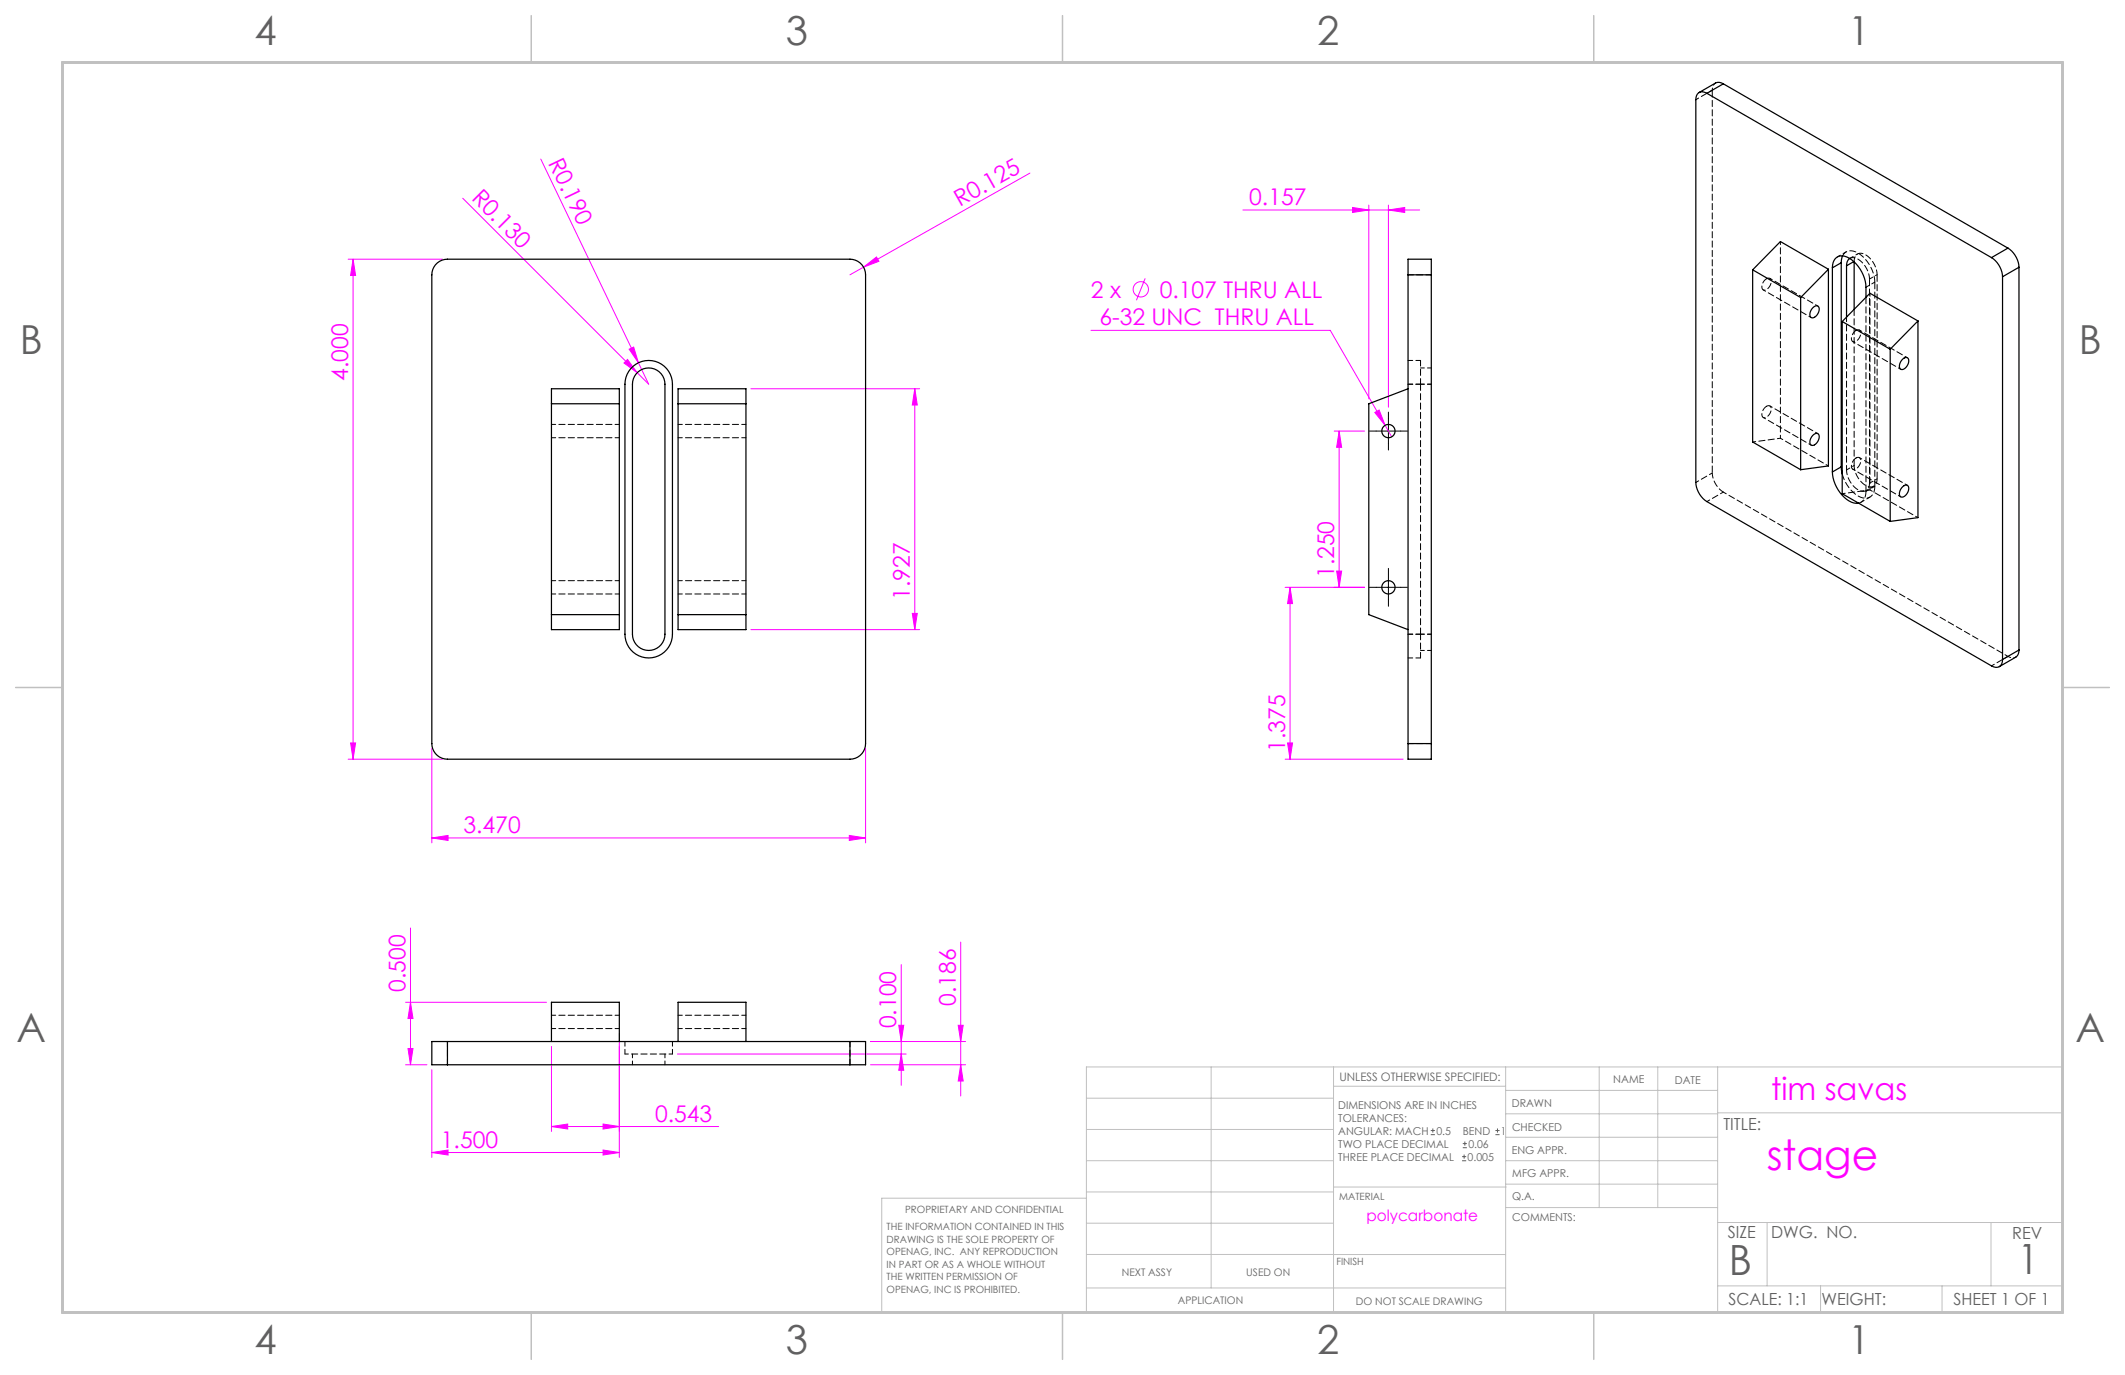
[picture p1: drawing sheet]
<svg xmlns="http://www.w3.org/2000/svg" width="432mm" height="279mm" viewBox="0 0 432 279" stroke-linecap="round" stroke-linejoin="round" font-family="sans-serif">
<g fill="none" stroke="#f0f" stroke-width=".2">
<path d="M109.9 32.3l21.9 45.8-2.3-2.4M209.3 35.2l-33.8 19.1M70.7 52.7h19.2M71.7 52.7v101.6M71.7 52.7l.6 3.3h-1.1zM94 40.3l35.5 35.4M175.5 54.3l2.6-2.1 .5 .9zM175.5 54.3l-2.8 1.5M232.7 56.6l-1.8 4.4M252.6 42.7h35.9M274.8 42.2l3.3 .5-3.3 .5zM278.1 41.7v39.3"/>
<path d="M282.1 42.7l3.3-.5v1zM282.1 41.7v41M126.8 73.8l.7-.8 2 2.7zM127.8 71l1-.5 .9 3.2zM152.6 79h34.3M185.9 79l.5 3.3h-1zM185.9 79v48.9M221.7 67.1h48.6l12.5 21.7M271.1 87.6h6.2M272.1 87.6l.5 3.3h-1zM272.1 87.6v31.7M279.4 83.8l.8-.5 1.3 3.1z"/>
<path d="M261.1 119.3h16.2M262.1 119.3l.5 3.3h-1zM262.1 119.3v35M271.6 116h1l-.5 3.3zM152.6 127.9h34.3M185.4 124.6h1l-.5 3.3zM70.7 154.3h19.2M71.2 151h1.1l-.6 3.3zM87.7 152.1v19.2M175.9 152.1v19.2M261.1 154.3h24M261.6 151h1l-.5 3.3z"/>
<path d="M87.7 170.3l3.3-.5v1zM87.7 170.3h88.2M172.6 169.8l3.3 .5-3.3 .5zM83.4 188.6v27.8M183.1 196v24.5M195.2 191.4v31.3M82.4 216.4h4.3M82.4 203.7h28.7M82.9 213.1h1l-.5 3.3zM83.4 203.7l.5 3.3h-1zM87.7 217.4v17.8M112.1 212.6v17.3"/>
<path d="M125.8 210v25.2M137.6 214.2h46.5M176.9 211.6h19.3M176.9 216.4h19.3M182.6 208.3h1l-.5 3.3zM183.1 214.2l.5 3.3h-1zM194.7 208.3h1l-.5 3.3zM195.2 216.4l.5 3.3h-1zM87.7 234.2l3.3-.5v1zM87.7 234.2h38.1M112.1 228.9l3.3-.5v1zM112.1 228.9h33.9"/>
<path d="M122.5 233.7l3.3 .5-3.3 .5zM122.5 228.4l3.3 .5-3.3 .5z"/>
<circle cx="231.8" cy="58.8" r="1.56"/>
</g>
<path d="M290.7 230.6h.9M290.7 229.7h.9M291.2 229.3v.8M297.1 235.9h.8M297.1 235h.8M297.2 233.2h.9M297.2 232.4h.9M297.5 234.6v.8M297.7 232v.8M303.9 230.6h.8M303.9 229.7h.8M304.3 229.3v.8" fill="none" stroke="#606060" stroke-width=".2"/>
<path d="M279.6 87.6h-1.3M282.1 85.1v-1.4M282.1 90.1v1.3M284.6 87.6h1.4M279.6 119.3h-1.3M282.1 116.8v-1.3M284.6 119.3h1.4M282.1 121.8v1.4" fill="none" stroke="#000" stroke-width=".2" stroke-dasharray="15.2 1.3 1.3 1.3"/>
<path d="M279.6 87.6h5M282.1 85.1v5M279.6 119.3h5M282.1 116.8v5" fill="none" stroke="#000" stroke-width=".2"/>
<g fill="none" stroke="#c0c0c0" stroke-width=".2">
<path d="M246.1 216.8v44.9M271 216.8v49.9M305.9 216.8v49.9M325 216.8v28.6M336.9 216.8v28.6M349 216.8v49.9M220.8 235.9h50.2M220.8 229.5h50.2M220.8 223.2h50.2M271 220.7h34.9M305.9 231.1h43.1M305.9 226.3h43.1"/>
<path d="M305.9 221.6h43.1M305.9 235.9h43.1M349 226.1h70.1M220.8 243.5h-41.6v23.2h239.9v-49.9h-198.3v49.9M220.8 254.9h85.1M220.8 248.6h50.2M220.8 242.2h50.2M271 241.2h35.1M305.9 240.6h43.1M306.1 245.4h42.9M349 248.4h70.1M359.1 248.4v12.9"/>
<path d="M404.6 248.4v12.9M220.8 261.7h85.1M349 261.3h70.1M369.9 261.3v5.4M394.6 261.3v5.4"/>
</g>
<path d="M107.9 3.2v9.5M215.9 3.2v9.5M323.8 3.2v9.5M3.2 139.7h9.5M419.1 139.7h9.5M107.9 266.7v9.5M215.9 266.7v9.5M323.8 266.7v9.5" fill="none" stroke="#c0c0c0" stroke-width=".3"/>
<path d="M12.7 12.7h406.4v254h-406.4z" fill="none" stroke="#c0c0c0" stroke-width=".6"/>
<g fill="#f0f">
<path d="M127.8 71l1-.5 .9 3.2z"/>
<path d="M126.8 73.8l.7-.8 2 2.7z"/>
<path d="M175.5 54.3l2.6-2.1 .5 .9z"/>
<path d="M282.1 42.7l3.3-.5v1zM274.8 42.2l3.3 .5-3.3 .5zM122.5 233.7l3.3 .5-3.3 .5zM87.7 234.2l3.3-.5v1z"/>
<path d="M87.7 170.3l3.3-.5v1zM172.6 169.8l3.3 .5-3.3 .5zM279.4 83.8l2.1 2.6-1.3-3.1zM112.1 228.9l3.3-.5v1zM122.5 228.4l3.3 .5-3.3 .5z"/>
<path d="M71.2 151h1.1l-.6 3.3zM71.7 52.7l.6 3.3h-1.1zM183.1 214.2l.5 3.3h-1zM182.6 208.3h1l-.5 3.3zM195.2 216.4l.5 3.3h-1zM194.7 208.3h1l-.5 3.3z"/>
<path d="M185.9 79l.5 3.3h-1zM185.4 124.6h1l-.5 3.3zM272.1 87.6l.5 3.3h-1zM271.6 116h1l-.5 3.3zM262.1 119.3l.5 3.3h-1zM261.6 151h1l-.5 3.3zM83.4 203.7l.5 3.3h-1zM82.9 213.1h1l-.5 3.3z"/>
</g>
<g fill="none" stroke="#000" stroke-width=".25">
<path d="M346.8 19a1.37 1.37 0 0 0-1.5-.2 1.37 1.37 0 0 0-.7 1.5v77.7a5 5 0 0 0 2.2 3.9l57.9 33.4a1.37 1.37 0 0 0 1.6 .2 1.37 1.37 0 0 0 .6-1.5M346.8 19l57.9 33.3M350.2 17a1.62 1.62 0 0 0-1.6-.1l-3.3 1.9M350.2 17l-3.4 2M350.2 17l57.8 33.4M88.5 53.8a3.2 3.2 0 0 1 2.4-1.1h81.8a3.2 3.2 0 0 1 3.2 3.1v95.3a3.2 3.2 0 0 1-3.2 3.2h-81.8a3.2 3.2 0 0 1-3.2-3.2v-95.3a3.2 3.2 0 0 1 .8-2zM286.1 55.8v-3.1h4.7v3.1M286.1 55.8h4.7M286.1 55.8v95.3M290.8 55.8v95.3M356.1 54.8l9.8 5.7M356.1 54.8v35l9.8 5.6"/>
<path d="M371.5 54.7v40l-5.6 .7M371.5 54.7l-9.7-5.6-5.7 5.7M371.5 54.7l-5.6 5.8M372.3 54.4a2.08 2.08 0 0 1 1-2.2 2.08 2.08 0 0 1 2.5 .3 7.5 7.5 0 0 1 3.4 5.9v2M372.3 54.4v41.5M374.1 53.4l-1.8 1M374.1 53.4v41.5M374.4 52l-.3 1.4M375.2 54v10.4M375.9 52.5l-.1 .1a1.76 1.76 0 0 0-.6 1.4M376.7 53.2l-1.5 .8M376.8 53.2v9.7"/>
<path d="M404.7 52.3a5 5 0 0 1 2.2 3.9M406.9 56.2v77.8M408 50.4a5 5 0 0 1 2.3 3.9M408 50.4l-3.3 1.9M410.3 54.3l-3.4 1.9M410.3 54.3v77.8M112.1 79h13.7v48.9h-13.7zM128.2 74.9a4.8 4.8 0 0 1 5.3-1.4 4.8 4.8 0 0 1 3.1 4.6v50.8a4.8 4.8 0 0 1-4.8 4.8 4.8 4.8 0 0 1-4.8-4.8v-50.8a4.8 4.8 0 0 1 1.2-3.2zM129.7 75.5a3.3 3.3 0 0 1 3.5-.4 3.3 3.3 0 0 1 1.9 3v50.8a3.3 3.3 0 0 1-3.3 3.3 3.3 3.3 0 0 1-3.3-3.3v-50.8a3.3 3.3 0 0 1 1.2-2.6zM137.8 79h13.8v48.9h-13.8zM286.1 79l-8 3v42.9l8 3M365.9 60.5v34.9"/>
<path d="M368.3 62.6a.7 .7 0 0 1 .9-.5 .7 .7 0 0 1 .5 .9 1.51 1.51 0 0 1-1.7 1.5 1.4 1.4 0 0 1 .3-1.9zM374.3 65.3l9.8 5.7M374.3 65.3v35l9.8 5.7M384.1 71v35M386.7 73a.69 .69 0 0 1 .9-.3 .69 .69 0 0 1 .2 1 1.32 1.32 0 0 1-1.7 1.3l-.1-.5 .1-.7zM389.7 65.2l-9.7-5.6-5.7 5.7M389.7 65.2v40l-5.6 .8M389.7 65.2l-5.6 5.8M112.1 82h13.7M137.8 82h13.8M368.3 88.5a.7 .7 0 0 1 .9-.5 .7 .7 0 0 1 .5 1 1.51 1.51 0 0 1-1.7 1.4 1.4 1.4 0 0 1 .3-1.9zM372.3 95.9a7.1 7.1 0 0 0 4.4 6.3h1"/>
<path d="M374.1 94.9l.2 1.4M374.1 94.9l-1.8 1M386.7 98.9a.69 .69 0 0 1 .9-.3 .69 .69 0 0 1 .2 1 1.32 1.32 0 0 1-1.7 1.3l-.1-.5 .1-.6zM112.1 124.9h13.7M137.8 124.9h13.8M410.3 132.1a1.62 1.62 0 0 1-.7 1.4l-3.3 2M410.3 132.1l-3.4 1.9M286.1 151.1v3.2h4.7v-3.2M286.1 151.1h4.7M90.9 211.6h-3.2v4.8h3.2M90.9 211.6v4.8M90.9 216.4h81.8"/>
<path d="M90.9 211.6h81.8M112.1 211.6v-7.9h13.7v7.9M137.8 211.6v-7.9h13.8v7.9M172.7 211.6h3.2v4.8h-3.2M172.7 211.6v4.8"/>
<circle cx="282.1" cy="87.6" r="1.35"/>
<circle cx="282.1" cy="119.3" r="1.35"/>
</g>
<path d="M112.1 88.9h13.7M125.8 86.2h-13.7M137.8 88.9h13.8M151.6 86.2h-13.8M125.8 118h-13.7M151.6 118h-13.8M112.1 120.7h13.7M137.8 120.7h13.8M112.1 209h13.7M125.8 206.3h-13.7M137.8 209h13.8M151.6 206.3h-13.8" fill="none" stroke="#000" stroke-width=".2" stroke-dasharray="1.3 .6" stroke-dashoffset=".4"/>
<path d="M376.8 53.1v.1M376.8 53.1l-.1 .1M381 57.3a7.1 7.1 0 0 0-4.4-6.3 1.78 1.78 0 0 0-2.2 1M376.8 62.9v31.7M374.3 96.3a7 7 0 0 0 4.2 4.9 1.99 1.99 0 0 0 2.5-2.4M379.2 99.8v-39.4M288.7 128.9v-50.8" fill="none" stroke="#000" stroke-width=".2" stroke-dasharray="1.3 .6"/>
<path d="M381.4 55.8a4.8 4.8 0 0 0-3.1-4.3 1.36 1.36 0 0 0-1.5 1.6M288.7 78.1h-2.6M288.7 73.2h-2.6M375.2 95.5v-31.1M376.8 94.6a4.8 4.8 0 0 0 3.1 4.3 1.36 1.36 0 0 0 1.5-1.6M379.9 98.2a1.42 1.42 0 0 1-.7 1.5 1.42 1.42 0 0 1-1.6-.2 5.2 5.2 0 0 1-2.4-4M286.1 133.7h2.6M288.7 128.9h-2.6M127 214.2v-2.6M136.6 214.2v-2.6" fill="none" stroke="#000" stroke-width=".2" stroke-dasharray="1.3 .6" stroke-dashoffset=".3"/>
<path d="M359 56.6a1.76 1.76 0 0 0-.8 2.2 1.32 1.32 0 0 0 1.7-1.2 .67 .67 0 0 0-.1-.9 .67 .67 0 0 0-.8-.1M288.7 78.1v-4.9M377.2 67.1a1.76 1.76 0 0 0-.8 2.2 1.32 1.32 0 0 0 1.7-1.2 .67 .67 0 0 0-.1-.9 .67 .67 0 0 0-.8-.1M359 82.6a1.76 1.76 0 0 0-.8 2.1 1.32 1.32 0 0 0 1.7-1.2 .67 .67 0 0 0-.1-.8 .67 .67 0 0 0-.8-.1M377.2 93.1a1.76 1.76 0 0 0-.8 2.1 1.32 1.32 0 0 0 1.7-1.2 .67 .67 0 0 0-.1-.8 .67 .67 0 0 0-.8-.1M377.7 102.2a2.1 2.1 0 0 0 1.5-2.4M288.7 133.7v-4.8" fill="none" stroke="#000" stroke-width=".2" stroke-dasharray="1.3 .6" stroke-dashoffset=".1"/>
<path d="M290.8 78.1h-2.1M290.8 74.8h-2.1M288.7 132.2h2.1M290.8 128.9h-2.1M128.5 216.4v-2.2M135.1 216.4v-2.2" fill="none" stroke="#000" stroke-width=".2" stroke-dasharray="1.3 .6" stroke-dashoffset=".5"/>
<path d="M286.1 55.8h4.7M375.9 52.5a2.39 2.39 0 0 1 2.8 1.2l.9 1.5 .3 1.5M350.2 100a5 5 0 0 1-2.3-3.9M290.8 151.1h-4.7M90.9 216.4v-4.8M172.7 211.6v4.8" fill="none" stroke="#000" stroke-width=".2" stroke-dasharray="1.3 .6" stroke-dashoffset=".2"/>
<path d="M344.6 20.3l3.3-2M375.1 51.2l-1.8 1M381 57.3l-1.8 1.1M347.9 96.1l-3.3 1.9M350.2 100l57.8 33.4M356.1 89.8l5.7-.7M380 99.6l-5.7 .7M381 98.8l-1.8 1M346.8 101.9l3.4-1.9M378.2 102.1l1.8-1.1M408 133.4l-3.3 1.9M127 214.2h9.6" fill="none" stroke="#000" stroke-width=".2" stroke-dasharray="1.3 .6" stroke-dashoffset=".6"/>
<path d="M358.3 58.9l9.7 5.6M369.4 62.2l-9.8-5.6M376.5 69.4l9.7 5.6M387.6 72.7l-9.8-5.6M358.3 84.8l9.7 5.7M361.8 89.1v-40M369.4 88.1l-9.8-5.6M371.5 94.7l-9.7-5.6M376.5 95.3l9.7 5.7M380 99.6v-40M387.6 98.6l-9.8-5.6M389.7 105.2l-9.7-5.6" fill="none" stroke="#000" stroke-width=".2" stroke-dasharray="1.3 .6" stroke-dashoffset=".7"/>
<path d="M379.9 56.7v41.5M381 98.8v-41.5M381.4 97.3v-41.5" fill="none" stroke="#000" stroke-width=".2" stroke-dasharray="1.3 .6" stroke-dashoffset="-.1"/>
<path d="M377.4 51.6l-1.5 .9M381.4 55.8l-1.5 .9M376.8 94.6l-1.6 .9M379.2 99.7l1.5-.9M381.4 97.3l-1.5 .9" fill="none" stroke="#000" stroke-width=".2" stroke-dasharray="1.3 .6" stroke-dashoffset=".9"/>
<path d="M347.9 18.3a1.62 1.62 0 0 1 .7-1.4M409.6 133.5l-.1 .1a1.69 1.69 0 0 1-1.5-.2" fill="none" stroke="#000" stroke-width=".2" stroke-dasharray="1.3 .6" stroke-dashoffset=".8"/>
<path d="M347.9 18.3v77.8" fill="none" stroke="#000" stroke-width=".2" stroke-dasharray="1.3 .6" stroke-dashoffset="-.2"/>
<text font-size="8.5" fill="#f0f" x="359" y="237.7">stage</text>
<g font-size="8.5" fill="#606060">
<text x="351.3" y="259">B</text>
<text x="410" y="258.9">1</text>
</g>
<g font-size="8.1" fill="#606060">
<text x="51.7" y="9">4</text>
<text x="159.7" y="9">3</text>
<text x="267.6" y="9">2</text>
<text x="375.6" y="9">1</text>
<text x="4" y="72">B</text>
<text x="422.4" y="72">B</text>
<text x="3.3" y="211.7">A</text>
<text x="421.7" y="211.7">A</text>
<text x="51.7" y="275.2">4</text>
<text x="159.7" y="275.2">3</text>
<text x="267.6" y="275.2">2</text>
<text x="375.6" y="275.2">1</text>
</g>
<text font-size="6.3" fill="#f0f" x="359.9" y="223.4">tim savas</text>
<g font-size="4.7" fill="#f0f">
<text x="111.4" y="33" transform="rotate(64 111.4 33)">R0.190</text>
<text x="95.7" y="40.5" transform="rotate(45 95.7 40.5)">R0.130</text>
<text x="253.8" y="41.7">0.157</text>
<text x="195.1" y="42.1" transform="rotate(-29 195.1 42.1)">R0.125</text>
<text x="221.7" y="60.5">2 x</text>
<text x="235.7" y="60.5">0.107 THRU ALL</text>
<text x="223.4" y="66.1">6-32 UNC THRU ALL</text>
<text x="70.7" y="77.4" transform="rotate(-90 70.7 77.4)">4.000</text>
<text x="271.1" y="117.5" transform="rotate(-90 271.1 117.5)">1.250</text>
<text x="184.9" y="121.9" transform="rotate(-90 184.9 121.9)">1.927</text>
<text x="261.1" y="152.8" transform="rotate(-90 261.1 152.8)">1.375</text>
<text x="94.2" y="169.3">3.470</text>
<text x="82.4" y="201.5" transform="rotate(-90 82.4 201.5)">0.500</text>
<text x="182.1" y="208.9" transform="rotate(-90 182.1 208.9)">0.100</text>
<text x="194.2" y="204.4" transform="rotate(-90 194.2 204.4)">0.186</text>
<text x="133.1" y="227.9">0.543</text>
<text x="89.6" y="233.2">1.500</text>
</g>
<g font-size="3.4" fill="#606060">
<text x="350.2" y="229.5">TITLE:</text>
<text x="351.1" y="251.6">SIZE</text>
<text x="359.9" y="251.6">DWG. NO.</text>
<text x="408.9" y="251.7">REV</text>
<text x="351.2" y="265.2">SCALE: 1:1</text>
<text x="370.1" y="265.3">WEIGHT:</text>
<text x="396.9" y="265.2">SHEET 1 OF 1</text>
</g>
<text font-size="3.2" fill="#f0f" x="277.7" y="248.2">polycarbonate</text>
<text font-size="2.4" fill="#606060" x="272.2" y="219.7">UNLESS OTHERWISE SPECIFIED:</text>
<g font-size="2.2" fill="#606060">
<text x="327.8" y="220.1">NAME</text>
<text x="340.3" y="220.2">DATE</text>
<text x="271.9" y="225.3">DIMENSIONS ARE IN INCHES</text>
<text x="271.9" y="227.9">TOLERANCES:</text>
<text x="307.2" y="224.9">DRAWN</text>
<text x="271.9" y="233.2">TWO PLACE DECIMAL</text>
<text x="271.9" y="230.6">ANGULAR: MACH</text>
<text x="291.9" y="230.6">0.5</text>
<text x="297.2" y="230.6">BEND</text>
<text x="298.4" y="233.2">0.06</text>
<text x="305" y="230.6">1</text>
<text x="307.3" y="229.8">CHECKED</text>
<text x="271.9" y="235.9">THREE PLACE DECIMAL</text>
<text x="298.2" y="235.9">0.005</text>
<text x="307.2" y="234.5">ENG APPR.</text>
<text x="307.3" y="239.2">MFG APPR.</text>
<text x="307.3" y="243.9">Q.A.</text>
<text x="307.3" y="248.1">COMMENTS:</text>
</g>
<g font-size="2.1" fill="#606060">
<text x="227.9" y="259.2">NEXT ASSY</text>
<text x="253.3" y="259.2">USED ON</text>
<text x="239.3" y="265">APPLICATION</text>
<text x="275.5" y="265.1">DO NOT SCALE DRAWING</text>
</g>
<g font-size="2" fill="#606060">
<text x="272.1" y="243.9">MATERIAL</text>
<text x="180.2" y="250">THE INFORMATION CONTAINED IN THIS</text>
<text x="183.9" y="246.4">PROPRIETARY AND CONFIDENTIAL</text>
<text x="180.2" y="252.5">DRAWING IS THE SOLE PROPERTY OF</text>
<text x="180.2" y="255.1">OPENAG, INC. ANY REPRODUCTION</text>
<text x="180.2" y="257.6">IN PART OR AS A WHOLE WITHOUT</text>
<text x="271.5" y="257">FINISH</text>
<text x="180.2" y="260.1">THE WRITTEN PERMISSION OF</text>
<text x="180.2" y="262.6">OPENAG, INC IS PROHIBITED.</text>
</g>
</svg>
